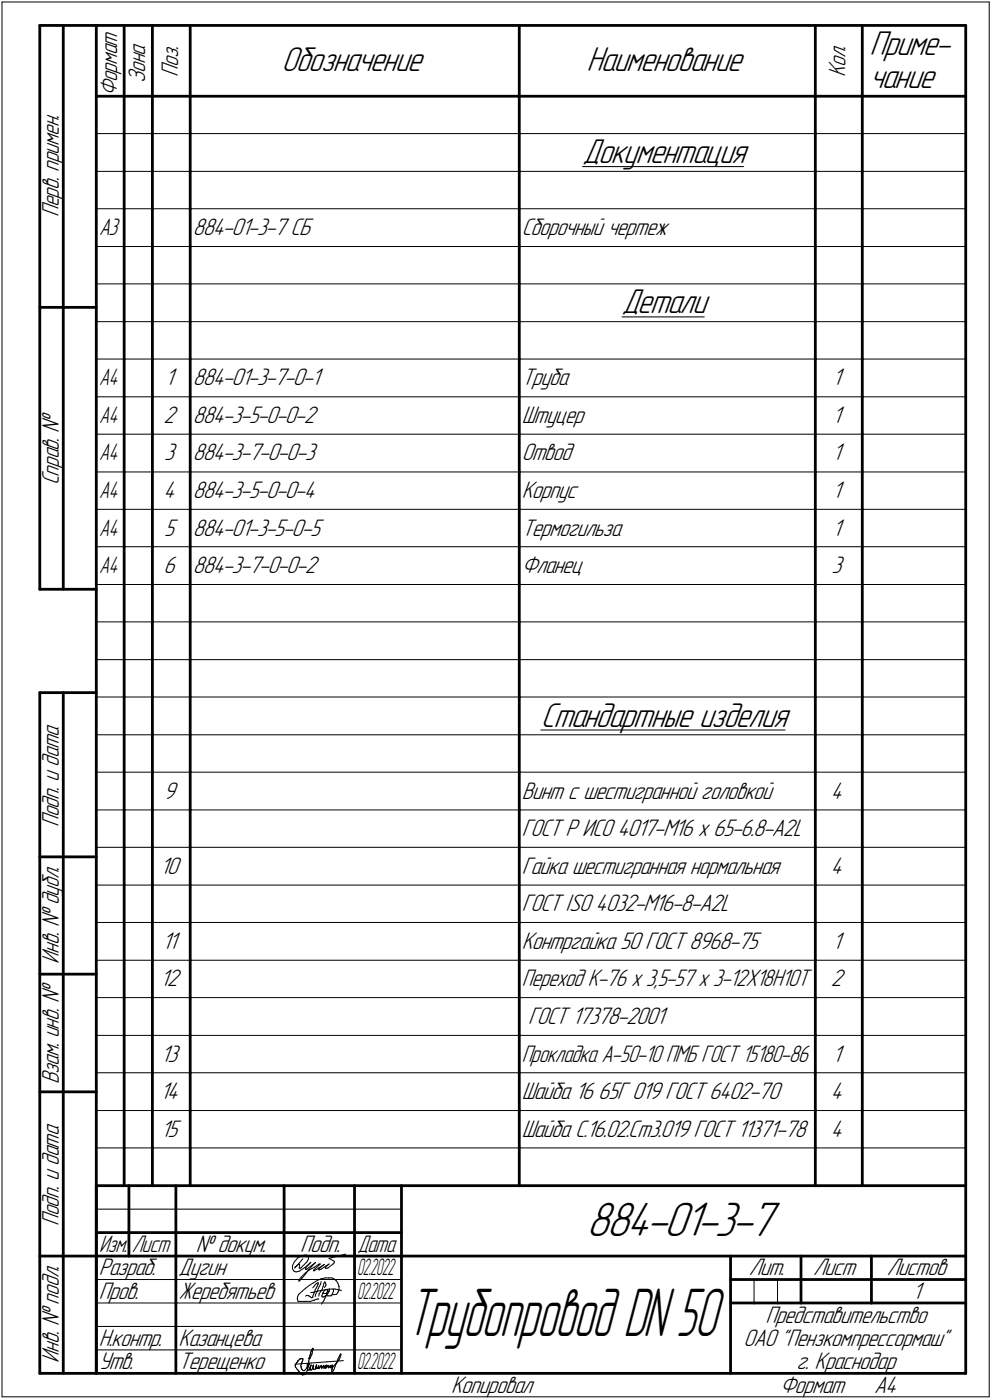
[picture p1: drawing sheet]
<svg xmlns="http://www.w3.org/2000/svg" width="211mm" height="298mm" viewBox="0 0 211 298" stroke-linecap="round" stroke-linejoin="round" font-family="sans-serif">
<g fill="none" stroke="#000" stroke-width=".21">
<path d="M.4 .4h210.1zM.4 .4v297zM210.5 .4v297zM20.5 28.4h5.9zM20.5 36.5h5.9zM26.4 28.4h6zM26.4 36.5h6zM32.4 28.4h8.1zM32.4 36.5h8.1zM40.5 28.4h70zM40.5 36.5h70zM110.5 28.4h63z"/>
<path d="M110.5 36.5h63zM124 35.5h34.2zM173.5 28.4h10zM173.5 36.5h10zM183.5 28.4h22zM183.5 36.5h22zM20.5 44.4h5.9zM20.5 52.5h5.9zM26.4 44.4h6zM26.4 52.5h6zM32.4 44.4h8.1zM32.4 52.5h8.1z"/>
<path d="M40.5 44.4h70zM40.5 52.5h70zM110.5 44.4h63zM110.5 52.5h63zM173.5 44.4h10zM173.5 52.5h10zM183.5 44.4h22zM183.5 52.5h22zM20.5 60.5h5.9zM20.5 68.5h5.9zM20.5 76.5h5.9zM26.4 60.5h6z"/>
<path d="M26.4 68.5h6zM26.4 76.5h6zM32.4 60.5h8.1zM32.4 68.5h8.1zM32.4 76.5h8.1zM40.5 60.5h70zM40.5 68.5h70zM40.5 76.5h70zM110.5 60.5h63zM110.5 68.5h63zM110.5 76.5h63zM132.3 67.5h17.6z"/>
<path d="M173.5 60.5h10zM173.5 68.5h10zM173.5 76.5h10zM183.5 60.5h22zM183.5 68.5h22zM183.5 76.5h22zM20.5 84.5h5.9zM20.5 92.5h5.9zM26.4 84.5h6zM26.4 92.5h6zM32.4 84.5h8.1zM32.4 92.5h8.1z"/>
<path d="M40.5 84.5h70zM40.5 92.5h70zM110.5 84.5h63zM110.5 92.5h63zM173.5 84.5h10zM173.5 92.5h10zM183.5 84.5h22zM183.5 92.5h22zM20.5 100.5h5.9zM20.5 108.5h5.9zM20.5 116.4h5.9zM26.4 100.5h6z"/>
<path d="M26.4 108.5h6zM26.4 116.4h6zM32.4 100.5h8.1zM32.4 108.5h8.1zM32.4 116.4h8.1zM40.5 100.5h70zM40.5 108.5h70zM40.5 116.4h70zM110.5 100.5h63zM110.5 108.5h63zM110.5 116.4h63zM173.5 100.5h10z"/>
<path d="M173.5 108.5h10zM173.5 116.4h10zM183.5 100.5h22zM183.5 108.5h22zM183.5 116.4h22zM20.5 124.5h5.9zM20.5 132.4h5.9zM26.4 124.5h6zM26.4 132.4h6zM32.4 124.5h8.1zM32.4 132.4h8.1zM40.5 124.5h70z"/>
<path d="M40.5 132.4h70zM110.5 124.5h63zM110.5 132.4h63zM173.5 124.5h10zM173.5 132.4h10zM183.5 124.5h22zM183.5 132.4h22zM20.5 140.5h5.9zM20.5 148.4h5.9zM20.5 156.5h5.9zM26.4 140.5h6zM26.4 148.4h6z"/>
<path d="M26.4 156.5h6zM32.4 140.5h8.1zM32.4 148.4h8.1zM32.4 156.5h8.1zM40.5 140.5h70zM40.5 148.4h70zM40.5 156.5h70zM110.5 140.5h63zM110.5 148.4h63zM110.5 156.5h63zM115.1 155.4h51.9zM173.5 140.5h10z"/>
<path d="M173.5 148.4h10zM173.5 156.5h10zM183.5 140.5h22zM183.5 148.4h22zM183.5 156.5h22zM20.5 164.4h5.9zM20.5 172.5h5.9zM26.4 164.4h6zM26.4 172.5h6zM32.4 164.4h8.1zM32.4 172.5h8.1zM40.5 164.4h70z"/>
<path d="M40.5 172.5h70zM110.5 164.4h63zM110.5 172.5h63zM173.5 164.4h10zM173.5 172.5h10zM183.5 164.4h22zM183.5 172.5h22zM20.5 180.4h5.9zM20.5 188.5h5.9zM20.5 196.4h5.9zM26.4 180.4h6zM26.4 188.5h6z"/>
<path d="M26.4 196.4h6zM32.4 180.4h8.1zM32.4 188.5h8.1zM32.4 196.4h8.1zM40.5 180.4h70zM40.5 188.5h70zM40.5 196.4h70zM110.5 180.4h63zM110.5 188.5h63zM110.5 196.4h63zM173.5 180.4h10zM173.5 188.5h10z"/>
<path d="M173.5 196.4h10zM183.5 180.4h22zM183.5 188.5h22zM183.5 196.4h22zM20.5 204.5h5.9zM20.5 212.4h5.9zM26.4 204.5h6zM26.4 212.4h6zM32.4 204.5h8.1zM32.4 212.4h8.1zM40.5 204.5h70zM40.5 212.4h70z"/>
<path d="M110.5 204.5h63zM110.5 212.4h63zM173.5 204.5h10zM173.5 212.4h10zM183.5 204.5h22zM183.5 212.4h22zM20.5 220.5h5.9zM20.5 228.4h5.9zM20.5 236.5h5.9zM26.4 220.5h6zM26.4 228.4h6zM26.4 236.5h6z"/>
<path d="M32.4 220.5h8.1zM32.4 228.4h8.1zM32.4 236.5h8.1zM40.5 220.5h70zM40.5 228.4h70zM40.5 236.5h70zM110.5 220.5h63zM110.5 228.4h63zM110.5 236.5h63zM173.5 220.5h10zM173.5 228.4h10zM173.5 236.5h10z"/>
<path d="M183.5 220.5h22zM183.5 228.4h22zM183.5 236.5h22zM20.5 257.5h64.9zM20.5 244.4h5.9zM26.4 244.4h6zM32.4 244.4h8.1zM40.5 244.4h70zM110.5 244.4h63zM173.5 244.4h10zM183.5 244.4h22zM20.5 272.5h16.9z"/>
<path d="M20.5 277.5h16.9zM37.4 272.5h23.1zM37.4 277.5h23.1zM60.5 272.5h14.9zM60.5 277.5h14.9zM62.2 269.5v.7zM62.2 270.2l.4 .5zM62.6 270.7l.4 .1zM62.7 268.6l-.5 .9zM62.8 269.7l-.1 .3zM62.8 269.7l.8-.5zM63 270.8l.7-.1z"/>
<path d="M63.2 276.5l.1 .4zM63.3 276.1l-.1 .4zM63.3 276.9l.1 .2zM63.4 267.8l.9-.4zM63.4 267.8l-.7 .8zM63.4 277.1h.3zM63.5 275.7l-.2 .4zM63.6 269.1l-.9 .9zM63.6 269.2l.2 .1zM63.6 272.8l.2-.1zM63.6 275.6l.7-.7zM63.6 275.6l-.1 .1z"/>
<path d="M63.7 270l.1 .1zM63.7 270.7l1.2-.8zM63.7 272.5l-.1 .3zM63.7 277.1h.5zM63.8 269.3l-.1 .7zM63.8 270.1l.2-.1zM64 270l1.3-1.3zM64.1 271.9l-.4 .6zM64.1 271.9l.8-.8zM64.2 272.3l-.4 .4zM64.2 277.1h.7zM64.3 267.4l.8-.2z"/>
<path d="M64.3 274.9l.7-.6zM64.4 268.1l-.8 1zM64.9 269.9l1.2-1.1zM64.9 277.1h.2zM64.9 271.1l.9-.7zM65 270.2v.1zM65 270.3h.1M65 271.3l-.8 1zM65 274.3l.8-.6zM65.1 267.2l.5 .3zM65.1 269.9l-.1 .3zM65.1 270.3h.2z"/>
<path d="M65.1 277.1h.9zM65.2 275.8h.4zM65.2 275.8l-.2 .2zM65.3 270.3l1.8-1.5zM65.6 268.1l-.3 .6zM65.6 267.5v.6zM65.6 270.4l-.6 .9zM65.6 275.9l.3 .1zM65.6 275.9h.1M65.8 270.4l1.1-.6zM65.8 273.7l.9-.6zM65.9 276l.1 .1z"/>
<path d="M66 276.1l.2 .2zM66 277.1l.8-.2zM66.1 268.8l-1 1.1zM66.1 275.3l.6-.1zM66.2 276.3l.1 .1zM66.3 276.4l.2-.1zM66.5 276v.3zM66.7 270.6h.2zM66.7 275.6l-.2 .4zM66.7 275.2l.9-.3zM66.7 273.1l.9-.5zM66.8 270.3l.3-.2z"/>
<path d="M66.8 270.3l-.1 .3zM66.8 276.9h.1M66.9 269.8l1-.6zM66.9 270.6l.9-.6zM66.9 273.8l-.4 .4zM66.9 275.3l-.2 .3zM66.9 276.9l.6-.3zM67.1 274.7l-.2 .6zM67.1 268.8l-1.5 1.6zM67.1 270.1l1.1-.9zM67.1 273.5l-.2 .3zM67.1 273.5l.4-.3z"/>
<path d="M67.1 275.7v.4zM67.3 274.2l-.2 .5zM67.5 273.2l.1-.1zM67.5 273.9l-.2 .3zM67.5 275l-.4 .7zM67.5 276.6h.2zM67.6 272.6l.7-.3zM67.6 273.1l.1 .1zM67.6 273.5h.1M67.6 273.6l-.1 .3zM67.6 274.9l.7-.1zM67.7 273.2l-.1 .3z"/>
<path d="M67.7 274.3l-.2 .7zM67.7 276.6h.1M67.8 270l1.2-.8zM67.8 270.3l.1 .1zM67.9 269.2h.3zM67.9 270.2l-.1 .1zM67.9 270.4l.4-.1zM67.9 275.5l-.1 .5zM68.2 269.9l.8-.7zM68.2 269.9l-.3 .3zM68.2 273.4l-.5 .9zM68.2 275l-.3 .5z"/>
<path d="M68.3 270.3l1-.7zM68.3 272.9l-.1 .5zM68.3 274.8l1.1-.2zM68.3 272.3l1-.2zM68.5 275.8v.3zM68.5 276.1l.2 .1zM68.6 274.5l-.4 .5zM68.7 275.4h.4zM68.7 275.4l-.2 .4zM68.7 276.2h.1zM68.7 277.3l-.3 .4zM68.7 273.9l-.1 .6z"/>
<path d="M68.7 275.3v.1zM68.8 275.1l-.1 .2zM68.8 276.2l.4-.2zM68.9 273.3l-.2 .6zM68.9 276.9l-.2 .4zM69 274.2l.2-.2zM69 274.8l-.2 .3zM69.1 273l-.2 .3zM69.1 273h.1zM69.1 275.4h.3zM69.1 274.7l.3-.1zM69.1 274.7l-.1 .1z"/>
<path d="M69.1 276.5l-.2 .4zM69.2 269.9l.1 .2zM69.2 273l.1 .1zM69.2 276l.3-.2zM69.2 276.4l-.1 .1zM69.3 270.1h.1zM69.3 273.1v.4zM69.3 272.1h.6zM69.3 269.6l.7-.4zM69.3 269.7l.7-.5zM69.3 269.7l-.1 .2zM69.3 273.5v.2z"/>
<path d="M69.3 273.7l-.1 .3zM69.3 275.9h.2zM69.3 275.9l-.1 .5zM69.4 270.1l.4-.1zM69.4 274.6l.7-.1zM69.4 274.6l.1 .1zM69.5 274.7h.2zM69.5 275.9h.3zM69.5 275.7l-.2 .2zM69.6 275.2l-.2 .2zM69.7 275l-.1 .2zM69.7 274.7v.3z"/>
<path d="M69.8 270l1.1-.8zM69.8 275.4l-.3 .4zM69.8 275.9h.1zM69.9 275.9h.5zM70 272.1h.1M70 268l1.1 .6zM70 268l1.9-.5zM70 275l-.2 .4zM70 274.8l-.5 .9zM70 272.1h.6zM70.1 274.5h.7zM70.1 274.5l-.1 .5z"/>
<path d="M70.1 274.5l-.1 .3zM70.4 275.9h.1M70.6 275.8l-.2 .1zM70.6 272.1l.4 .2zM70.7 275.7h.5zM70.8 274.5h.6zM70.8 275.3l-.2 .5zM70.9 269.2l.2-.3zM71 274.5v.5zM71 275l-.2 .3zM71 272.3l.5 .4zM71.1 268.6v.3z"/>
<path d="M71.2 275.7l.4-.1zM71.4 274.5l.6 .2zM71.5 272.7l.4 .5zM71.9 267.5l1.7-.5zM71.9 275.3l-.3 .3zM71.9 273.2l.2 .7zM72 274.7h.5zM72 275l-.1 .3zM72.1 274.7l-.1 .3zM72.1 274v.7zM72.1 274h.1M72.5 274.7l.1 .1z"/>
<path d="M75.4 272.5h10zM75.4 277.5h10zM160.4 272.5v5zM165.4 272.5v5zM.4 297.4h210.1zM20.5 282.4h64.9zM20.5 287.4h64.9zM62.7 290.5l3.5-.3zM62.8 290.9l.1 .3zM62.8 290.9h.1M62.8 290.8h.1M62.9 291.2l.2 .1z"/>
<path d="M62.9 290.6l-.1 .1zM63 290.4l-.1 .2zM63.1 291.3l.1 .2zM63.1 290.2l-.1 .2zM63.1 290.2h.1zM63.2 291.5l.1 .2zM63.2 290.1v.1zM63.2 290.1h.1M63.2 290h.1M63.3 291.7l.1 .1zM63.3 290h.1M63.3 289.9h.1"/>
<path d="M63.3 289.8h.1M63.4 291.8h.1zM63.4 289.8h.1M63.4 289.7h.1M63.6 291.9h.1M63.5 291.9h.1M63.5 289.7l.1-.1zM63.6 292l.1 .1zM63.6 292h.1M63.7 292.1l.1 .1zM63.7 289.5l-.1 .1zM63.7 289.5l.1-.1z"/>
<path d="M63.8 292.2l.1 .2zM63.8 289.4h.1M63.9 292.4l.2 .2zM63.9 289.4l.1-.1zM64 289.3h.1M64 290.7v.2zM64 290.9l.1 .1zM64.1 292.6l.2 .1zM64.1 289.3h.1M64.1 290.4h.1M64.1 290.5h.1M64.1 290.6l-.1 .1z"/>
<path d="M64.1 291h.1M64.1 291.1h.1M64.1 291.2h.1M64.1 291.3h.1M64.1 291.3l.1 .1zM64.2 289.3h.1M64.2 290.2h.1M64.2 290.3l-.1 .1zM64.2 291.4h.1M64.2 291.5l.1 .1zM64.3 292.7v.1zM64.3 289.3h.1z"/>
<path d="M64.3 290v-.1zM64.3 290h.1M64.3 290.1l-.1 .1zM64.3 291.6v.1zM64.4 292.8h.1M64.3 291.7l.1 .1zM64.4 292.8l.4-.1zM64.4 289.3h.1M64.4 289.4h.1M64.4 289.5h.1M64.4 289.6h.1M64.4 289.6l-.1 .3z"/>
<path d="M64.4 291.8h.1zM64.5 291.8h.1M64.6 291.8h.1M64.7 291.8h.1M64.8 291.8h.1zM64.9 291.8l.1-.2zM65 292.4l-.2 .3zM65 291.6l.2-.2zM65.2 292.3l-.2 .1zM65.3 292l-.1 .3zM65.3 291.3l-.1 .1zM65.3 291.3l.1-.1z"/>
<path d="M65.4 291.8l-.1 .2zM65.4 291.2v-.1zM65.4 290.6v.2zM65.4 290.8v.3zM65.4 291.1h.1M65.4 291.2h.1M65.4 291.3v.1zM65.4 291.6h.1M65.4 291.7v.1zM65.4 291h.1M65.4 290.4v.2zM65.4 291.4h.1"/>
<path d="M65.4 291.5l.1 .2zM65.5 291.3l-.1 .3zM65.5 291h.1M65.5 290.9l.1-.1zM65.5 290.3h.2zM65.5 290.3l-.1 .1zM65.5 291.7l.1 .1zM65.6 289.1l.1 .2zM65.6 290.4h.1M65.6 290.5h.1M65.6 290.6v.1zM65.6 290.7h.1"/>
<path d="M65.6 290.8v.2zM65.6 291l-.1 .3zM65.6 290.8l.1-.1zM65.6 291.8h.2zM65.7 289.3h.3zM65.7 289.7v.2zM65.7 289.9v.3zM65.7 290.2h.1M65.7 290.2l-.1 .2zM65.8 290.3h.1M65.8 289.5l-.1 .2zM65.8 290.6l-.1 .1z"/>
<path d="M65.8 290.6l.1-.1zM65.8 290.3l.1 .1zM65.8 291.8h.1M65.8 291.7l.1-.1zM65.9 289v.2zM65.9 289.2l-.1 .3zM65.9 290.5h.1M66 288.5h.1M66 288.6h.1M66 288.7h.1M66 288.8l-.1 .2zM66 291.4l-.1 .2z"/>
<path d="M66 291.4h.1M66 291.3h.1M66 291.2h.1M66 291.4v.2zM66 288.2v.2zM66 288.4h.1M66 290.9h.1M66 291v.2zM66 291.6h.1M66 291.7l.2 .1zM66.1 288.9l-.1 .4zM66.1 287.9v.1z"/>
<path d="M66.1 288l-.1 .2zM66.1 291l-.1 .1zM66.1 291h.1M66.1 290.7l-.1 .2zM66.2 287.7l.1-.1zM66.2 287.7h.1M66.2 287.8l-.1 .1zM66.2 290.7l-.1 .2zM66.2 290.7h.1M66.2 290.7h-.1zM66.2 290.2l3.4-.2zM66.3 288.5l-.2 .4z"/>
<path d="M66.3 287.4h.1M66.3 287.5h.1M66.3 291.7l-.1 .1zM66.3 291.7h.1M66.4 288.4l-.1 .1zM66.4 288.2v.2zM66.4 287.4h-.1zM66.4 291.7h.1M66.5 288l-.1 .2zM66.5 287.9v.1zM66.5 287.2v-.1zM66.5 287.2l-.1 .2z"/>
<path d="M66.5 291.4l-.1 .2zM66.5 287.6v.3zM66.6 287.1h.1M66.5 291.3v.1zM66.5 291.3h.1M66.5 291.2l.1-.1zM66.5 291.1h.1M66.5 291.2v.1zM66.6 287.4l-.1 .2zM66.6 287.1v.3zM66.6 290.9v.2zM66.6 290.9h.1"/>
<path d="M66.6 290.8l.1-.1zM66.6 290.7h.1M66.6 290.8h.1M66.6 291l-.1 .1zM66.6 291.3h.1M66.6 291.4l.1 .1zM66.7 290.7h.1M66.7 290.7h-.1zM66.7 291.5l.1 .1zM66.8 291.6h.2zM67 291.6h.1M67.1 291.6h.1"/>
<path d="M67.1 291.5v-.1zM67.2 291.3l-.1 .1zM67.2 291.3h.1M67.2 291.2h.1M67.2 291.1h.1M67.2 290.9h.1M67.2 291h.1M67.2 291.3l.1 .1zM67.3 291.1h.1M67.3 291h.1M67.4 290.7h.1M67.3 290.7h.1"/>
<path d="M67.3 290.7l-.1 .2zM67.3 291.4h.2zM67.4 290.7l-.1 .2zM67.5 291.4l.1-.1zM67.6 291.3h.1M67.6 291.2l.1-.1zM67.7 291.1h.1M67.7 291l.1-.1zM67.8 290.9h.1M67.8 290.8h.1M67.8 291h.1M67.8 291.1h.1"/>
<path d="M67.8 291.2h.1M67.8 291.3h.1M67.8 291.4h.1M67.9 291.4h.1M67.9 291.3h.1zM68 291.3l.1-.1zM68.1 291.2h.1M68.1 291.1h.1M68.2 291.1h.1M68.2 291h.1M68.2 290.9l.1-.1zM68.3 290.8h.1"/>
<path d="M68.3 290.7h.1M68.4 290.7h.1M68.4 290.8v.2zM68.4 291h.1M68.4 291.1h.1M68.4 291.2h.1M68.4 291.3h.1M68.6 291.2l-.1 .1zM68.6 291.2h.1M68.6 291.1h.1M68.7 291.1h.1M68.7 291v-.1z"/>
<path d="M68.7 290.9l.1-.1zM68.8 290.8h.1M68.8 290.7h.1M68.9 290.7h.1M68.9 290.8h.1M68.9 290.9h.1M68.9 291h.1M68.9 291.1h.1M68.9 291.2h.1M68.9 291.3h.1M69.1 291.2l-.1 .1zM69.1 291.2h.1"/>
<path d="M69.1 291.1h.1M69.2 291.1h.1M69.2 291l.1-.1zM69.3 290.9h.1M69.3 290.8v-.1zM69.3 291.2h.1M69.3 291.3h.1M69.3 290.7h.1zM69.3 290.8h.1M69.3 291h.1M69.3 291.1v.1zM69.3 291.3l.1-.1z"/>
<path d="M69.4 290.7h.1M69.4 290.7l-.1 .1zM69.4 291.2l.1-.1zM69.5 291.1h.1M69.5 291h.1M69.6 291h.1M69.6 290.9h.1M69.6 290l3.5-.3zM69.7 290.9h.1M69.7 290.8l.1-.1zM69.8 290.7h.1M69.8 290.8h.1"/>
<path d="M69.8 290.9h.1M69.8 291h.1M69.8 291.1h.1M69.8 291.2h.1M69.8 291.3h.1M69.9 291.3l.1-.1zM70 291.2l.1-.1zM70.1 291.1h.1M70.1 291l.1-.1zM70.2 290.9l.1-.1zM70.3 290.8h.1M70.3 290.7h.1"/>
<path d="M70.4 290.7h.1M70.4 290.8h.1M70.4 290.9h.1M70.4 291h.1M70.4 291.1h.1M70.4 291.2h.1M70.4 291.3h.1M70.4 291.1v.2zM70.5 291l-.1 .1zM70.5 291h.1M70.5 290.9l.1-.1zM70.6 290.8h.1"/>
<path d="M70.6 290.7h.1zM70.7 291.5h.1M70.6 291.5h.1M70.6 291.6h.1M70.6 291.7h.1M70.6 291.8v.1zM70.6 291.9v.2zM70.6 292.1v.2zM70.6 292.3l.1 .1zM70.6 291.3l.2-.2zM70.6 291.3l.2-.1zM70.7 290.7v.1z"/>
<path d="M70.7 290.8v.4zM70.7 291.2v.1zM70.7 291.3h.1M70.7 291.4h.1M70.7 292.4h.1M70.8 292.1l-.1 .2zM70.8 291.2l.1-.1zM71 291.7l-.2 .4zM71 290.8l-.2 .3zM71.3 291l-.3 .7zM71.3 290.6l-.3 .2zM71.4 290.7l-.1 .3z"/>
<path d="M71.5 290.5l-.1 .2zM71.5 290.4v.1zM71.5 290.4h.1M71.5 290.3h.1M71.5 290.2h.1zM71.5 290.3l.2-.1zM71.5 290.3l-.2 .3zM71.7 290l-.1 .2zM71.8 289.7l-.1 .3zM71.9 289.4l-.1 .3zM71.9 289.9l-.2 .3zM72.1 289.6l-.2 .3z"/>
<path d="M72.1 289l-.2 .4zM72.1 289.5h.1M72.1 289.6h.1M72.2 288.8l-.1 .2zM72.2 288.8h.1M72.2 288.7l.1-.1zM72.3 289.2l-.2 .3zM72.4 288.5l-.1 .1zM72.5 288.3l-.1 .2zM72.5 288.3l.1 .1zM72.5 288.8l-.2 .4zM72.6 288.4l-.1 .4z"/>
</g>
<g fill="none" stroke="#000" stroke-width=".59">
<path d="M8.5 5.4v120.1zM8.5 5.4h12zM13.5 5.4v120.1zM20.5 5.4h185zM20.5 5.4v287zM26.4 5.4v15.1zM32.4 5.4v15.1zM40.5 5.4v15.1zM110.5 5.4v15.1zM173.5 5.4v15.1zM183.5 5.4v15.1zM205.5 5.4v287z"/>
<path d="M20.5 20.5h185zM26.4 20.5v7.9zM26.4 28.4v8.1zM26.4 36.5v7.9zM32.4 20.5v7.9zM32.4 28.4v8.1zM32.4 36.5v7.9zM40.5 20.5v7.9zM40.5 28.4v8.1zM40.5 36.5v7.9zM110.5 20.5v7.9zM110.5 28.4v8.1z"/>
<path d="M110.5 36.5v7.9zM173.5 20.5v7.9zM173.5 28.4v8.1zM173.5 36.5v7.9zM183.5 20.5v7.9zM183.5 28.4v8.1zM183.5 36.5v7.9zM26.4 44.4v8.1zM26.4 52.5v8zM32.4 44.4v8.1zM32.4 52.5v8zM40.5 44.4v8.1z"/>
<path d="M40.5 52.5v8zM110.5 44.4v8.1zM110.5 52.5v8zM173.5 44.4v8.1zM173.5 52.5v8zM183.5 44.4v8.1zM183.5 52.5v8zM8.5 65.4h12zM26.4 60.5v8zM26.4 68.5v8zM26.4 76.5v8zM32.4 60.5v8z"/>
<path d="M32.4 68.5v8zM32.4 76.5v8zM40.5 60.5v8zM40.5 68.5v8zM40.5 76.5v8zM110.5 60.5v8zM110.5 68.5v8zM110.5 76.5v8zM173.5 60.5v8zM173.5 68.5v8zM173.5 76.5v8zM183.5 60.5v8z"/>
<path d="M183.5 68.5v8zM183.5 76.5v8zM26.4 84.5v8zM26.4 92.5v8zM32.4 84.5v8zM32.4 92.5v8zM40.5 84.5v8zM40.5 92.5v8zM110.5 84.5v8zM110.5 92.5v8zM173.5 84.5v8zM173.5 92.5v8z"/>
<path d="M183.5 84.5v8zM183.5 92.5v8zM26.4 100.5v8zM26.4 108.5v7.9zM26.4 116.4v8.1zM32.4 100.5v8zM32.4 108.5v7.9zM32.4 116.4v8.1zM40.5 100.5v8zM40.5 108.5v7.9zM40.5 116.4v8.1zM110.5 100.5v8z"/>
<path d="M110.5 108.5v7.9zM110.5 116.4v8.1zM173.5 100.5v8zM173.5 108.5v7.9zM173.5 116.4v8.1zM183.5 100.5v8zM183.5 108.5v7.9zM183.5 116.4v8.1zM8.5 125.5h12zM26.4 124.5v7.9zM26.4 132.4v8.1zM32.4 124.5v7.9z"/>
<path d="M32.4 132.4v8.1zM40.5 124.5v7.9zM40.5 132.4v8.1zM110.5 124.5v7.9zM110.5 132.4v8.1zM173.5 124.5v7.9zM173.5 132.4v8.1zM183.5 124.5v7.9zM183.5 132.4v8.1zM8.5 147.5v144.9zM8.5 147.5h12zM13.5 147.5v144.9z"/>
<path d="M26.4 140.5v7.9zM26.4 148.4v8.1zM26.4 156.5v7.9zM32.4 140.5v7.9zM32.4 148.4v8.1zM32.4 156.5v7.9zM40.5 140.5v7.9zM40.5 148.4v8.1zM40.5 156.5v7.9zM110.5 140.5v7.9zM110.5 148.4v8.1zM110.5 156.5v7.9z"/>
<path d="M173.5 140.5v7.9zM173.5 148.4v8.1zM173.5 156.5v7.9zM183.5 140.5v7.9zM183.5 148.4v8.1zM183.5 156.5v7.9zM26.4 164.4v8.1zM26.4 172.5v7.9zM32.4 164.4v8.1zM32.4 172.5v7.9zM40.5 164.4v8.1zM40.5 172.5v7.9z"/>
<path d="M110.5 164.4v8.1zM110.5 172.5v7.9zM173.5 164.4v8.1zM173.5 172.5v7.9zM183.5 164.4v8.1zM183.5 172.5v7.9zM8.5 182.5h12zM26.4 180.4v8.1zM26.4 188.5v7.9zM26.4 196.4v8.1zM32.4 180.4v8.1zM32.4 188.5v7.9z"/>
<path d="M32.4 196.4v8.1zM40.5 180.4v8.1zM40.5 188.5v7.9zM40.5 196.4v8.1zM110.5 180.4v8.1zM110.5 188.5v7.9zM110.5 196.4v8.1zM173.5 180.4v8.1zM173.5 188.5v7.9zM173.5 196.4v8.1zM183.5 180.4v8.1zM183.5 188.5v7.9z"/>
<path d="M183.5 196.4v8.1zM8.5 207.4h12zM26.4 204.5v7.9zM26.4 212.4v8.1zM32.4 204.5v7.9zM32.4 212.4v8.1zM40.5 204.5v7.9zM40.5 212.4v8.1zM110.5 204.5v7.9zM110.5 212.4v8.1zM173.5 204.5v7.9zM173.5 212.4v8.1z"/>
<path d="M183.5 204.5v7.9zM183.5 212.4v8.1zM8.5 232.5h12zM26.4 220.5v7.9zM26.4 228.4v8.1zM26.4 236.5v7.9zM32.4 220.5v7.9zM32.4 228.4v8.1zM32.4 236.5v7.9zM40.5 220.5v7.9zM40.5 228.4v8.1zM40.5 236.5v7.9z"/>
<path d="M110.5 220.5v7.9zM110.5 228.4v8.1zM110.5 236.5v7.9zM173.5 220.5v7.9zM173.5 228.4v8.1zM173.5 236.5v7.9zM183.5 220.5v7.9zM183.5 228.4v8.1zM183.5 236.5v7.9zM20.5 252.5h185zM20.5 252.5v39.9zM26.4 244.4v8.1z"/>
<path d="M27.4 252.5v15zM32.4 244.4v8.1zM37.4 252.5v25zM40.5 244.4v8.1zM60.5 252.5v25zM75.4 252.5v25zM85.4 252.5v39.9zM110.5 244.4v8.1zM173.5 244.4v8.1zM183.5 244.4v8.1zM8.5 267.5h12zM20.5 262.5h6.9z"/>
<path d="M20.5 267.5h6.9zM27.4 262.5h10zM27.4 267.5h10zM37.4 277.5v14.9zM37.4 262.5h23.1zM37.4 267.5h23.1zM60.5 277.5v14.9zM60.5 262.5h14.9zM60.5 267.5h14.9zM75.4 277.5v14.9zM75.4 262.5h10zM75.4 267.5h10z"/>
<path d="M85.4 267.5h120.1zM155.4 267.5v24.9zM155.4 272.5h15zM155.4 277.5h5zM160.4 277.5h5zM165.4 277.5h5zM170.4 267.5v10zM170.4 272.5h35.1zM170.4 277.5h15zM185.4 267.5v10zM185.4 277.5h20.1zM8.5 292.4h12z"/>
<path d="M20.5 292.4h185z"/>
</g>
<text font-size="15.1" x="86.5" y="284.4">Трубопровод DN50</text>
<text font-size="10.9" x="124.8" y="263.1">884-01-3-7</text>
<g font-size="7.8">
<text x="185" y="11.7">Приме-</text>
<text x="59.9" y="15.2">Обозначение</text>
<text x="124.8" y="15.2">Наименование</text>
<text x="185" y="18.7">чание</text>
<text x="124" y="34.7">Документация</text>
<text x="132.3" y="66.7">Детали</text>
<text x="115.1" y="154.7">Стандартные изделия</text>
</g>
<g font-size="5.4">
<text x="30.9" y="17.7" transform="rotate(-90 30.9 17.7)">Зона</text>
<text x="37.9" y="16.4" transform="rotate(-90 37.9 16.4)">Поз.</text>
<text x="179.9" y="16.4" transform="rotate(-90 179.9 16.4)">Кол.</text>
<text x="24.9" y="20.5" transform="rotate(-90 24.9 20.5)">Формат</text>
<text x="12.6" y="46.3" transform="rotate(-90 12.6 46.3)">Перв. примен.</text>
<text x="41" y="50.1">884-01-3-7 СБ</text>
<text x="111" y="50.1">Сборочный чертеж</text>
<text x="35.2" y="82.1">1</text>
<text x="41" y="82.1">884-01-3-7-0-1</text>
<text x="111" y="82.1">Труба</text>
<text x="177.2" y="82.1">1</text>
<text x="34.8" y="90.1">2</text>
<text x="41" y="90.1">884-3-5-0-0-2</text>
<text x="111" y="90.1">Штуцер</text>
<text x="177.2" y="90.1">1</text>
<text x="34.9" y="98.1">3</text>
<text x="41" y="98.1">884-3-7-0-0-3</text>
<text x="111" y="98.1">Отвод</text>
<text x="177.2" y="98.1">1</text>
<text x="12.6" y="103.4" transform="rotate(-90 12.6 103.4)">Справ. №</text>
<text x="34.8" y="106.1">4</text>
<text x="41" y="106.1">884-3-5-0-0-4</text>
<text x="111" y="106.1">Корпус</text>
<text x="177.2" y="106.1">1</text>
<text x="34.9" y="114.1">5</text>
<text x="41" y="114.1">884-01-3-5-0-5</text>
<text x="111" y="114.1">Термогильза</text>
<text x="177.2" y="114.1">1</text>
<text x="34.8" y="122.1">6</text>
<text x="41" y="122.1">884-3-7-0-0-2</text>
<text x="111" y="122.1">Фланец</text>
<text x="176.9" y="122.1">3</text>
<text x="34.8" y="170.1">9</text>
<text x="111" y="170.1">Винт с шестигранной головкой</text>
<text x="176.8" y="170.1">4</text>
<text x="12.6" y="176.1" transform="rotate(-90 12.6 176.1)">Подп. и дата</text>
<text x="111" y="178.1">ГОСТ Р ИСО 4017-М16 x 65-6.8-A2L</text>
<text x="34.1" y="186.1">10</text>
<text x="111" y="186.1">Гайка шестигранная нормальная</text>
<text x="176.8" y="186.1">4</text>
<text x="111" y="194.1">ГОСТ ISO 4032-М16-8-А2L</text>
<text x="34.5" y="202.1">11</text>
<text x="111" y="202.1">Контргайка 50 ГОСТ 8968-75</text>
<text x="177.2" y="202.1">1</text>
<text x="12.6" y="205.2" transform="rotate(-90 12.6 205.2)">Инв. № дубл.</text>
<text x="34.1" y="210.1">12</text>
<text x="111" y="210.1">Переход К-76 x 3,5-57 x 3-12Х18Н10Т</text>
<text x="176.8" y="210.1">2</text>
<text x="112.4" y="218.1">ГОСТ 17378-2001</text>
<text x="34.2" y="226.1">13</text>
<text x="111" y="226.1">Прокладка А-50-10 ПМБ ГОСТ 15180-86</text>
<text x="177.2" y="226.1">1</text>
<text x="12.6" y="230.9" transform="rotate(-90 12.6 230.9)">Взам. инв. №</text>
<text x="34.1" y="234.1">14</text>
<text x="111" y="234.1">Шайба 16</text>
<text x="127.3" y="234.1">65Г 019 ГОСТ 6402-70</text>
<text x="176.8" y="234.1">4</text>
<text x="34.2" y="242.1">15</text>
<text x="111" y="242.1">Шайба C.16.02.Ст3.019 ГОСТ 11371-78</text>
<text x="176.8" y="242.1">4</text>
<text x="12.6" y="261.1" transform="rotate(-90 12.6 261.1)">Подп. и дата</text>
<text x="41.6" y="266.6">№ докум.</text>
<text x="63.9" y="266.6">Подп.</text>
<text x="21" y="271.6">Разраб.</text>
<text x="38" y="271.6">Дугин</text>
<text x="159.3" y="271.6">Лит.</text>
<text x="173.1" y="271.6">Лист</text>
<text x="188.7" y="271.6">Листов</text>
<text x="21" y="276.6">Пров.</text>
<text x="38" y="276.6">Жеребятьев</text>
<text x="162.9" y="281.7">Представительство</text>
<text x="194.2" y="276.6">1</text>
<text x="21" y="286.6">Н.контр.</text>
<text x="38" y="286.6">Казанцева</text>
<text x="158.2" y="286.6">ОАО &quot;Пензкомпрессормаш&quot;</text>
<text x="12.6" y="290.2" transform="rotate(-90 12.6 290.2)">Инв. № подл.</text>
<text x="21" y="291.6">Утв.</text>
<text x="38" y="291.6">Терещенко</text>
<text x="169.5" y="291.4">г. Краснодар</text>
<text x="96" y="296.6">Копировал</text>
<text x="166" y="296.6">Формат</text>
<text x="186" y="296.6">A4</text>
</g>
<g font-size="5.3">
<text x="21.1" y="50.1">A3</text>
<text x="21.1" y="82.1">A4</text>
<text x="21.1" y="90.1">А4</text>
<text x="21.1" y="98.1">A4</text>
<text x="21.1" y="106.1">А4</text>
<text x="21.1" y="114.1">А4</text>
<text x="21.1" y="122.1">А4</text>
<text x="21.1" y="266.6">Изм.</text>
<text x="28.1" y="266.6">Лист</text>
<text x="76.1" y="266.6">Дата</text>
</g>
<g font-size="5.2">
<text x="76" y="271.6">02.2022</text>
<text x="76" y="276.6">02.2022</text>
<text x="76" y="291.6">02.2022</text>
</g>
</svg>
